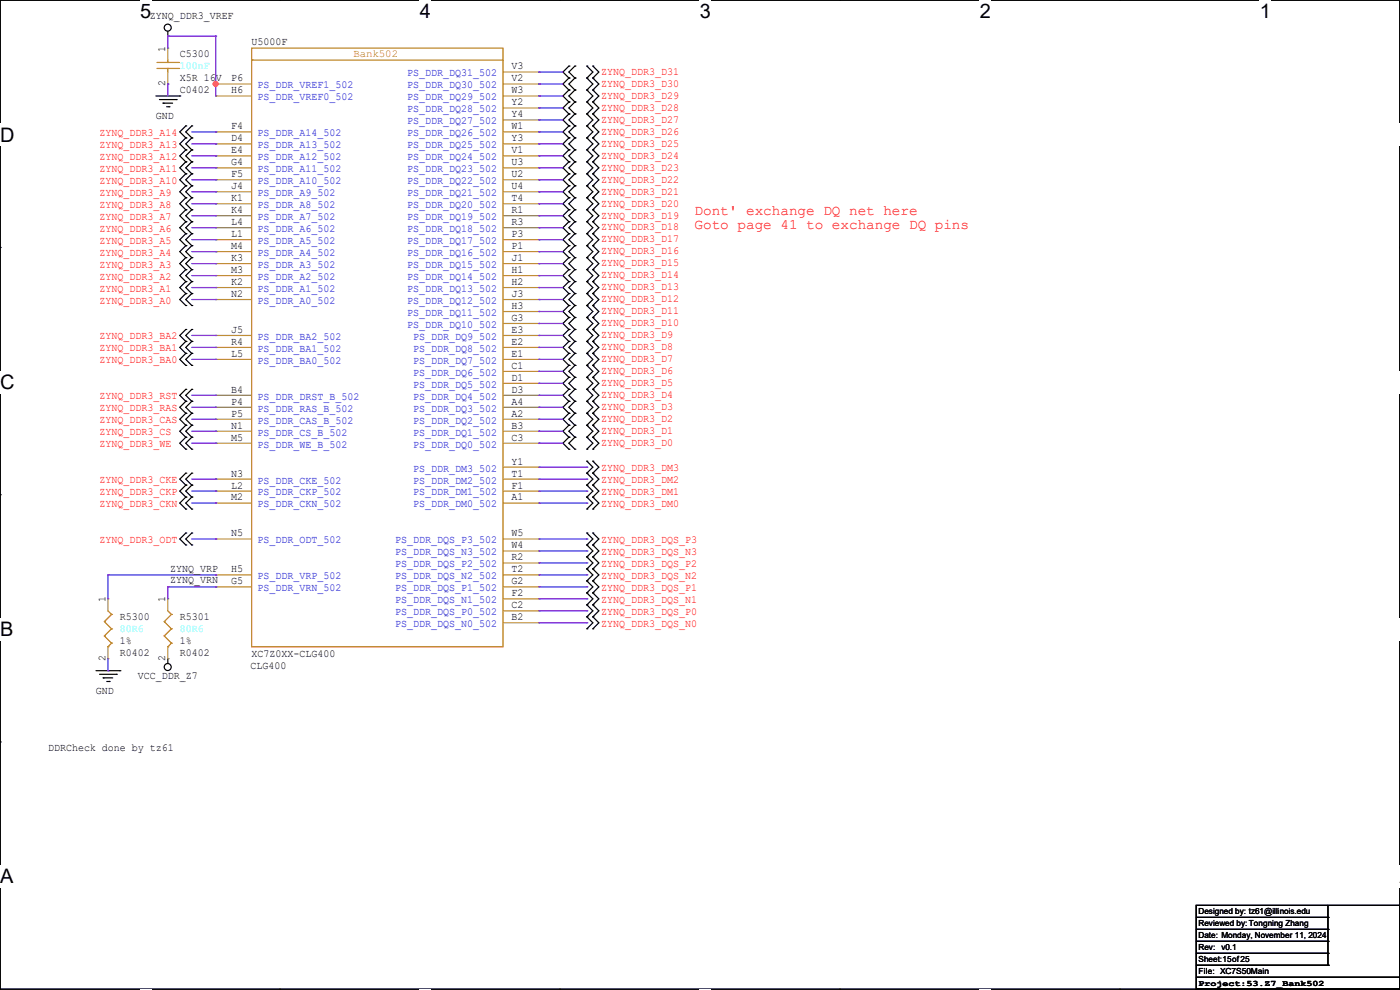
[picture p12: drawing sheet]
<svg xmlns="http://www.w3.org/2000/svg" width="297mm" height="210mm" viewBox="0 0 297 210" stroke-linecap="round" stroke-linejoin="round" font-family="sans-serif">
<path d="M0 0h297v209.8h-297z" fill="none" stroke="#000" stroke-width=".25"/>
<g fill="#fff">
<path d="M29.7 0h2.4v4.8h-2.4z"/>
<path d="M29.7 209.8h2.4v.2h-2.4z"/>
</g>
<path d="M59.4 0h.1M59.4 209.8h.1" fill="none" stroke="#000" stroke-width=".25"/>
<g fill="#fff">
<path d="M89.1 0h2.3v4.8h-2.3z"/>
<path d="M89.1 209.8h2.3v.2h-2.3z"/>
</g>
<path d="M118.8 0h.1M118.8 209.8h.1" fill="none" stroke="#000" stroke-width=".25"/>
<g fill="#fff">
<path d="M148.5 0h2.3v4.8h-2.3z"/>
<path d="M148.5 209.8h2.3v.2h-2.3z"/>
</g>
<path d="M178.2 0h.1M178.2 209.8h.1" fill="none" stroke="#000" stroke-width=".25"/>
<g fill="#fff">
<path d="M207.9 0h2.3v4.8h-2.3z"/>
<path d="M207.9 209.8h2.3v.2h-2.3z"/>
</g>
<path d="M237.6 0h.1M237.6 209.8h.1" fill="none" stroke="#000" stroke-width=".25"/>
<g fill="#fff">
<path d="M267.3 0h2.3v4.8h-2.3z"/>
<path d="M267.3 209.8h2.3v.2h-2.3z"/>
<path d="M0 26.2h3.1v4.8h-3.1z"/>
<path d="M297 26.2v4.8z"/>
<path d="M0 78.7h3.1v4.7h-3.1z"/>
<path d="M297 78.7v4.7z"/>
</g>
<path d="M0 52.5h.1M297 52.5h.1" fill="none" stroke="#000" stroke-width=".25"/>
<g fill="#fff">
<path d="M0 131.1h2.9v4.8h-2.9z"/>
<path d="M297 131.1v4.8z"/>
</g>
<path d="M0 104.9h.1M297 104.9h.1" fill="none" stroke="#000" stroke-width=".25"/>
<g fill="#fff">
<path d="M0 183.6h2.9v4.7h-2.9z"/>
<path d="M296.9 183.6h.1v4.7h-.1z"/>
</g>
<g fill="none" stroke="#000" stroke-width=".25">
<path d="M35.6 7.7h.1M35.6 6.6v1.1M120.7 14h.1M120.7 16.6h.1M120.7 19.1h.1M120.7 14l-1.3 1.3 1.3 1.3M120.7 16.6l-1.3 1.2 1.3 1.3M120.7 19.1l-1.3 1.3 1.3 1.2M122 16.6h.1M122 14h.1M122 19.1h.1M122 14l-1.3 1.3 1.3 1.3"/>
<path d="M122 19.1l-1.3 1.3 1.3 1.2M122 16.6l-1.3 1.2 1.3 1.3M124.5 16.6h.1M124.5 14h.1M124.5 19.1h.1M124.5 19.1l1.3 1.3-1.3 1.2M124.5 14l1.3 1.3-1.3 1.3M124.5 16.6l1.3 1.2-1.3 1.3M125.8 16.6h.1M125.8 14h.1M125.8 19.1h.1M125.8 14l1.2 1.3-1.2 1.3"/>
<path d="M125.8 16.6l1.2 1.2-1.2 1.3M125.8 19.1l1.2 1.3-1.2 1.2M33.1 20.4h5M33.8 21.1h3.6M34.6 21.9h.1M34.6 21.9h2M35.3 22.6h.6M35.9 22.6h.1M37.4 21.1h.1M38.1 20.4h.1M39.4 26.7h.1M39.4 29.3h.1"/>
<path d="M39.4 39.4h.1M39.4 34.3h.1M39.4 36.9h.1M39.4 31.8h.1M39.4 26.7l-1.3 1.3 1.3 1.3M39.4 39.4l-1.3 1.3 1.3 1.3M39.4 34.3l-1.3 1.3 1.3 1.3M39.4 36.9l-1.3 1.2 1.3 1.3M39.4 29.3l-1.3 1.2 1.3 1.3M39.4 31.8l-1.3 1.3 1.3 1.2M40.7 26.7h.1M40.7 29.3h.1"/>
<path d="M40.7 39.4h.1M40.7 34.3h.1M40.7 36.9h.1M40.7 31.8h.1M40.7 26.7l-1.3 1.3 1.3 1.3M40.7 39.4l-1.3 1.3 1.3 1.3M40.7 34.3l-1.3 1.3 1.3 1.3M40.7 36.9l-1.3 1.2 1.3 1.3M40.7 29.3l-1.3 1.2 1.3 1.3M40.7 31.8l-1.3 1.3 1.3 1.2M120.7 21.6h.1M120.7 24.2h.1"/>
<path d="M120.7 26.7h.1M120.7 29.3h.1M120.7 31.8h.1M120.7 34.3h.1M120.7 36.9h.1M120.7 39.4h.1M120.7 21.6l-1.3 1.3 1.3 1.3M120.7 24.2l-1.3 1.2 1.3 1.3M120.7 26.7l-1.3 1.3 1.3 1.3M120.7 29.3l-1.3 1.2 1.3 1.3M120.7 31.8l-1.3 1.3 1.3 1.2M120.7 34.3l-1.3 1.3 1.3 1.3"/>
<path d="M120.7 36.9l-1.3 1.2 1.3 1.3M120.7 39.4l-1.3 1.3 1.3 1.3M122 21.6h.1M122 24.2h.1M122 26.7h.1M122 29.3h.1M122 31.8h.1M122 34.3h.1M122 36.9h.1M122 39.4h.1M122 21.6l-1.3 1.3 1.3 1.3M122 24.2l-1.3 1.2 1.3 1.3"/>
<path d="M122 26.7l-1.3 1.3 1.3 1.3M122 29.3l-1.3 1.2 1.3 1.3M122 31.8l-1.3 1.3 1.3 1.2M122 34.3l-1.3 1.3 1.3 1.3M122 36.9l-1.3 1.2 1.3 1.3M122 39.4l-1.3 1.3 1.3 1.3M124.5 21.6h.1M124.5 24.2h.1M124.5 26.7h.1M124.5 29.3h.1M124.5 31.8h.1M124.5 34.3h.1"/>
<path d="M124.5 36.9h.1M124.5 39.4h.1M124.5 21.6l1.3 1.3-1.3 1.3M124.5 24.2l1.3 1.2-1.3 1.3M124.5 26.7l1.3 1.3-1.3 1.3M124.5 29.3l1.3 1.2-1.3 1.3M124.5 31.8l1.3 1.3-1.3 1.2M124.5 34.3l1.3 1.3-1.3 1.3M124.5 36.9l1.3 1.2-1.3 1.3M124.5 39.4l1.3 1.3-1.3 1.3M125.8 21.6h.1M125.8 24.2h.1"/>
<path d="M125.8 26.7h.1M125.8 29.3h.1M125.8 31.8h.1M125.8 34.3h.1M125.8 36.9h.1M125.8 39.4h.1M125.8 21.6l1.2 1.3-1.2 1.3M125.8 24.2l1.2 1.2-1.2 1.3M125.8 26.7l1.2 1.3-1.2 1.3M125.8 29.3l1.2 1.2-1.2 1.3M125.8 31.8l1.2 1.3-1.2 1.2M125.8 34.3l1.2 1.3-1.2 1.3"/>
<path d="M125.8 36.9l1.2 1.2-1.2 1.3M125.8 39.4l1.2 1.3-1.2 1.3M39.4 59.7h.1M39.4 54.7h.1M39.4 57.2h.1M39.4 49.6h.1M39.4 52.1h.1M39.4 44.5h.1M39.4 47h.1M39.4 42h.1M39.4 59.7l-1.3 1.3 1.3 1.3M39.4 54.7l-1.3 1.2 1.3 1.3"/>
<path d="M39.4 57.2l-1.3 1.3 1.3 1.2M39.4 49.6l-1.3 1.2 1.3 1.3M39.4 52.1l-1.3 1.3 1.3 1.3M39.4 44.5l-1.3 1.3 1.3 1.2M39.4 47l-1.3 1.3 1.3 1.3M39.4 42l-1.3 1.2 1.3 1.3M40.7 59.7h.1M40.7 54.7h.1M40.7 57.2h.1M40.7 49.6h.1M40.7 52.1h.1M40.7 44.5h.1"/>
<path d="M40.7 47h.1M40.7 42h.1M40.7 59.7l-1.3 1.3 1.3 1.3M40.7 54.7l-1.3 1.2 1.3 1.3M40.7 57.2l-1.3 1.3 1.3 1.2M40.7 49.6l-1.3 1.2 1.3 1.3M40.7 52.1l-1.3 1.3 1.3 1.3M40.7 44.5l-1.3 1.3 1.3 1.2M40.7 47l-1.3 1.3 1.3 1.3M40.7 42l-1.3 1.2 1.3 1.3M120.7 42h.1M120.7 44.5h.1"/>
<path d="M120.7 47h.1M120.7 49.6h.1M120.7 52.1h.1M120.7 54.7h.1M120.7 57.2h.1M120.7 59.7h.1M120.7 42l-1.3 1.2 1.3 1.3M120.7 44.5l-1.3 1.3 1.3 1.2M120.7 47l-1.3 1.3 1.3 1.3M120.7 49.6l-1.3 1.2 1.3 1.3M120.7 52.1l-1.3 1.3 1.3 1.3M120.7 54.7l-1.3 1.2 1.3 1.3"/>
<path d="M120.7 57.2l-1.3 1.3 1.3 1.2M120.7 59.7l-1.3 1.3 1.3 1.3M122 42h.1M122 44.5h.1M122 47h.1M122 49.6h.1M122 52.1h.1M122 54.7h.1M122 59.7h.1M122 57.2h.1M122 42l-1.3 1.2 1.3 1.3M122 44.5l-1.3 1.3 1.3 1.2"/>
<path d="M122 47l-1.3 1.3 1.3 1.3M122 49.6l-1.3 1.2 1.3 1.3M122 52.1l-1.3 1.3 1.3 1.3M122 54.7l-1.3 1.2 1.3 1.3M122 57.2l-1.3 1.3 1.3 1.2M122 59.7l-1.3 1.3 1.3 1.3M124.5 42h.1M124.5 44.5h.1M124.5 47h.1M124.5 49.6h.1M124.5 52.1h.1M124.5 54.7h.1"/>
<path d="M124.5 59.7h.1M124.5 57.2h.1M124.5 44.5l1.3 1.3-1.3 1.2M124.5 47l1.3 1.3-1.3 1.3M124.5 42l1.3 1.2-1.3 1.3M124.5 49.6l1.3 1.2-1.3 1.3M124.5 52.1l1.3 1.3-1.3 1.3M124.5 54.7l1.3 1.2-1.3 1.3M124.5 57.2l1.3 1.3-1.3 1.2M124.5 59.7l1.3 1.3-1.3 1.3M125.8 42h.1M125.8 44.5h.1"/>
<path d="M125.8 47h.1M125.8 49.6h.1M125.8 52.1h.1M125.8 54.7h.1M125.8 59.7h.1M125.8 57.2h.1M125.8 47l1.2 1.3-1.2 1.3M125.8 49.6l1.2 1.2-1.2 1.3M125.8 42l1.2 1.2-1.2 1.3M125.8 52.1l1.2 1.3-1.2 1.3M125.8 44.5l1.2 1.3-1.2 1.2M125.8 54.7l1.2 1.2-1.2 1.3"/>
<path d="M125.8 57.2l1.2 1.3-1.2 1.2M125.8 59.7l1.2 1.3-1.2 1.3M39.4 62.3h.1M39.4 64.8h.1M39.4 69.9h.1M39.4 72.4h.1M39.4 75h.1M39.4 77.5h.1M39.4 62.3l-1.3 1.2 1.3 1.3M39.4 69.9l-1.3 1.3 1.3 1.2M39.4 72.4l-1.3 1.3 1.3 1.3M39.4 75l-1.3 1.2 1.3 1.3"/>
<path d="M40.7 62.3h.1M40.7 64.8h.1M40.7 69.9h.1M40.7 72.4h.1M40.7 75h.1M40.7 77.5h.1M40.7 62.3l-1.3 1.2 1.3 1.3M40.7 69.9l-1.3 1.3 1.3 1.2M40.7 72.4l-1.3 1.3 1.3 1.3M40.7 75l-1.3 1.2 1.3 1.3M120.7 62.3h.1M120.7 64.8h.1"/>
<path d="M120.7 67.4h.1M120.7 69.9h.1M120.7 72.4h.1M120.7 75h.1M120.7 77.5h.1M120.7 64.8l-1.3 1.3 1.3 1.3M120.7 67.4l-1.3 1.2 1.3 1.3M120.7 62.3l-1.3 1.2 1.3 1.3M120.7 69.9l-1.3 1.3 1.3 1.2M120.7 72.4l-1.3 1.3 1.3 1.3M120.7 77.5l-1.3 1.3 1.3 1.3M120.7 75l-1.3 1.2 1.3 1.3"/>
<path d="M122 62.3h.1M122 64.8h.1M122 67.4h.1M122 72.4h.1M122 69.9h.1M122 75h.1M122 77.5h.1M122 62.3l-1.3 1.2 1.3 1.3M122 64.8l-1.3 1.3 1.3 1.3M122 67.4l-1.3 1.2 1.3 1.3M122 69.9l-1.3 1.3 1.3 1.2M122 75l-1.3 1.2 1.3 1.3"/>
<path d="M122 72.4l-1.3 1.3 1.3 1.3M122 77.5l-1.3 1.3 1.3 1.3M124.5 62.3h.1M124.5 64.8h.1M124.5 67.4h.1M124.5 72.4h.1M124.5 69.9h.1M124.5 75h.1M124.5 77.5h.1M124.5 62.3l1.3 1.2-1.3 1.3M124.5 64.8l1.3 1.3-1.3 1.3M124.5 67.4l1.3 1.2-1.3 1.3"/>
<path d="M124.5 75l1.3 1.2-1.3 1.3M124.5 69.9l1.3 1.3-1.3 1.2M124.5 77.5l1.3 1.3-1.3 1.3M124.5 72.4l1.3 1.3-1.3 1.3M125.8 62.3h.1M125.8 64.8h.1M125.8 67.4h.1M125.8 72.4h.1M125.8 69.9h.1M125.8 75h.1M125.8 77.5h.1M125.8 64.8l1.2 1.3-1.2 1.3"/>
<path d="M125.8 67.4l1.2 1.2-1.2 1.3M125.8 62.3l1.2 1.2-1.2 1.3M125.8 77.5l1.2 1.3-1.2 1.3M125.8 69.9l1.2 1.3-1.2 1.2M125.8 72.4l1.2 1.3-1.2 1.3M125.8 75l1.2 1.2-1.2 1.3M39.4 87.7h.1M39.4 90.2h.1M39.4 92.8h.1M39.4 95.3h.1M39.4 82.6h.1M39.4 85.1h.1"/>
<path d="M39.4 87.7l-1.3 1.2 1.3 1.3M39.4 90.2l-1.3 1.3 1.3 1.3M39.4 92.8l-1.3 1.2 1.3 1.3M39.4 82.6l-1.3 1.3 1.3 1.2M39.4 85.1l-1.3 1.3 1.3 1.3M40.7 87.7h.1M40.7 90.2h.1M40.7 92.8h.1M40.7 95.3h.1M40.7 82.6h.1M40.7 85.1h.1M40.7 87.7l-1.3 1.2 1.3 1.3"/>
<path d="M40.7 90.2l-1.3 1.3 1.3 1.3M40.7 92.8l-1.3 1.2 1.3 1.3M40.7 82.6l-1.3 1.3 1.3 1.2M40.7 85.1l-1.3 1.3 1.3 1.3M120.7 80.1h.1M120.7 85.1h.1M120.7 87.7h.1M120.7 90.2h.1M120.7 92.8h.1M120.7 95.3h.1M120.7 82.6h.1M120.7 80.1l-1.3 1.2 1.3 1.3"/>
<path d="M120.7 82.6l-1.3 1.3 1.3 1.2M120.7 85.1l-1.3 1.3 1.3 1.3M120.7 92.8l-1.3 1.2 1.3 1.3M120.7 87.7l-1.3 1.2 1.3 1.3M120.7 90.2l-1.3 1.3 1.3 1.3M122 80.1h.1M122 87.7h.1M122 85.1h.1M122 90.2h.1M122 92.8h.1M122 95.3h.1M122 82.6h.1"/>
<path d="M122 80.1l-1.3 1.2 1.3 1.3M122 82.6l-1.3 1.3 1.3 1.2M122 85.1l-1.3 1.3 1.3 1.3M122 90.2l-1.3 1.3 1.3 1.3M122 87.7l-1.3 1.2 1.3 1.3M122 92.8l-1.3 1.2 1.3 1.3M124.5 80.1h.1M124.5 87.7h.1M124.5 85.1h.1M124.5 90.2h.1M124.5 92.8h.1M124.5 95.3h.1"/>
<path d="M124.5 82.6h.1M124.5 97.8h.1M124.5 80.1l1.3 1.2-1.3 1.3M124.5 82.6l1.3 1.3-1.3 1.2M124.5 90.2l1.3 1.3-1.3 1.3M124.5 85.1l1.3 1.3-1.3 1.3M124.5 92.8l1.3 1.2-1.3 1.3M124.5 87.7l1.3 1.2-1.3 1.3M124.5 97.8l1.3 1.3-1.3 1.3M125.8 80.1h.1M125.8 87.7h.1M125.8 85.1h.1"/>
<path d="M125.8 90.2h.1M125.8 92.8h.1M125.8 95.3h.1M125.8 82.6h.1M125.8 97.8h.1M125.8 80.1l1.2 1.2-1.2 1.3M125.8 82.6l1.2 1.3-1.2 1.2M125.8 85.1l1.2 1.3-1.2 1.3M125.8 92.8l1.2 1.2-1.2 1.3M125.8 87.7l1.2 1.2-1.2 1.3M125.8 90.2l1.2 1.3-1.2 1.3M125.8 97.8l1.2 1.3-1.2 1.3"/>
<path d="M39.4 100.4h.1M39.4 102.9h.1M39.4 105.5h.1M39.4 108h.1M39.4 113.1h.1M39.4 115.6h.1M39.4 113.1l-1.3 1.2 1.3 1.3M39.4 100.4l-1.3 1.2 1.3 1.3M39.4 102.9l-1.3 1.3 1.3 1.3M39.4 105.5l-1.3 1.2 1.3 1.3M40.7 100.4h.1M40.7 102.9h.1"/>
<path d="M40.7 105.5h.1M40.7 108h.1M40.7 113.1h.1M40.7 115.6h.1M40.7 113.1l-1.3 1.2 1.3 1.3M40.7 100.4l-1.3 1.2 1.3 1.3M40.7 102.9l-1.3 1.3 1.3 1.3M40.7 105.5l-1.3 1.2 1.3 1.3M124.5 105.5h.1M124.5 108h.1M124.5 102.9h.1M124.5 100.4h.1"/>
<path d="M124.5 118.2h.1M124.5 113.1h.1M124.5 115.6h.1M124.5 105.5l1.3 1.2-1.3 1.3M124.5 102.9l1.3 1.3-1.3 1.3M124.5 100.4l1.3 1.2-1.3 1.3M124.5 118.2l1.3 1.2-1.3 1.3M124.5 113.1l1.3 1.2-1.3 1.3M124.5 115.6l1.3 1.3-1.3 1.3M125.8 105.5h.1M125.8 108h.1M125.8 102.9h.1"/>
<path d="M125.8 100.4h.1M125.8 118.2h.1M125.8 113.1h.1M125.8 115.6h.1M125.8 105.5l1.2 1.2-1.2 1.3M125.8 102.9l1.2 1.3-1.2 1.3M125.8 100.4l1.2 1.2-1.2 1.3M125.8 118.2l1.2 1.2-1.2 1.3M125.8 113.1l1.2 1.2-1.2 1.3M125.8 115.6l1.2 1.3-1.2 1.3M35.6 139.7h.1M35.6 139.7v1.1"/>
<path d="M124.5 130.9h.1M124.5 133.4h.1M124.5 128.3h.1M124.5 123.2h.1M124.5 125.8h.1M124.5 120.7h.1M124.5 130.9l1.3 1.2-1.3 1.3M124.5 128.3l1.3 1.3-1.3 1.3M124.5 123.2l1.3 1.3-1.3 1.3M124.5 125.8l1.3 1.2-1.3 1.3M124.5 120.7l1.3 1.3-1.3 1.2M125.8 130.9h.1"/>
<path d="M125.8 133.4h.1M125.8 128.3h.1M125.8 123.2h.1M125.8 125.8h.1M125.8 120.7h.1M125.8 130.9l1.2 1.2-1.2 1.3M125.8 128.3l1.2 1.3-1.2 1.3M125.8 123.2l1.2 1.3-1.2 1.3M125.8 125.8l1.2 1.2-1.2 1.3M125.8 120.7l1.2 1.3-1.2 1.2M0 157.4h.1M20.4 142.3h5"/>
<path d="M21.1 143h3.6M21.9 143.8h.1M21.9 143.8h2M22.6 144.6h.6M23.2 144.6h.1M24.7 143h.1M25.4 142.3h.1M297 157.4h.1M253.8 192.1h43.2v17.7h-43.2zM253.8 194.6h27.9M253.8 197.1h27.9M253.8 199.7h27.9"/>
<path d="M281.7 194.6h.1M281.7 197.1h.1M281.7 199.7h.1M281.7 192.1v12.7M253.8 207.3h43.2M253.8 202.2h27.9M253.8 204.8h27.9M253.8 209.8h43.2M281.7 202.2h.1M281.7 204.8h.1M297 207.3h.1M297 209.8h.1"/>
<circle cx="35.6" cy="5.9" r=".74"/>
<circle cx="35.6" cy="141.5" r=".74"/>
</g>
<g fill="none" stroke="#cc8006" stroke-width=".25">
<path d="M33.3 14.5h4.6M33.3 13.3h4.6M35.6 13.3h.1M35.6 14.5h.1M35.6 12.7v.6M35.6 14.5v.8M37.9 14.5h.1M37.9 13.3h.1M53.4 10.2h53.3v127h-53.3zM53.4 12.7h.1M53.4 12.7h53.3M22.1 131.9h.1"/>
<path d="M22.1 134.9h.1M22.1 131.9l1.6 1.5M22.1 134.9l1.6 1.5M22.9 137.2h.1M22.9 129.6l.8 .7M23.7 130.3h.1M23.7 133.4h.1M23.7 136.4h.1M23.7 130.3l-1.6 1.6M23.7 133.4l-1.6 1.5M23.7 136.4l-.8 .8M34.8 131.9h.1"/>
<path d="M34.8 134.9h.1M34.8 131.9l1.6 1.5M34.8 134.9l1.6 1.5M35.6 137.2h.1M35.6 129.6l.8 .7M36.4 130.3h.1M36.4 133.4h.1M36.4 136.4h.1M36.4 130.3l-1.6 1.6M36.4 133.4l-1.6 1.5M36.4 136.4l-.8 .8"/>
</g>
<g fill="none" stroke="#a84" stroke-width=".25">
<path d="M35.6 10.2h.1M35.6 17.8h.1M35.6 10.2v2.5M35.6 15.3v2.5M45.8 17.8h.1M45.8 17.8h7.6M106.7 17.8h7.6M106.7 15.3h7.6M114.3 15.3h.1M114.3 17.8h.1M45.8 20.4h.1M45.8 28h.1"/>
<path d="M45.8 30.5h.1M45.8 33.1h.1M45.8 35.6h.1M45.8 38.1h.1M45.8 20.4h7.6M45.8 28h7.6M45.8 30.5h7.6M45.8 33.1h7.6M45.8 35.6h7.6M45.8 38.1h7.6M106.7 20.4h7.6M106.7 28h7.6"/>
<path d="M106.7 30.5h7.6M106.7 33.1h7.6M106.7 35.6h7.6M106.7 38.1h7.6M106.7 22.9h7.6M106.7 25.4h7.6M114.3 20.4h.1M114.3 22.9h.1M114.3 25.4h.1M114.3 28h.1M114.3 30.5h.1M114.3 33.1h.1"/>
<path d="M114.3 35.6h.1M114.3 38.1h.1M45.8 40.7h.1M45.8 43.2h.1M45.8 45.8h.1M45.8 48.3h.1M45.8 50.8h.1M45.8 53.4h.1M45.8 55.9h.1M45.8 58.5h.1M45.8 40.7h7.6M45.8 43.2h7.6"/>
<path d="M45.8 45.8h7.6M45.8 48.3h7.6M45.8 50.8h7.6M45.8 53.4h7.6M45.8 55.9h7.6M45.8 58.5h7.6M106.7 40.7h7.6M106.7 43.2h7.6M106.7 45.8h7.6M106.7 48.3h7.6M106.7 50.8h7.6M106.7 53.4h7.6"/>
<path d="M106.7 55.9h7.6M106.7 58.5h7.6M114.3 40.7h.1M114.3 43.2h.1M114.3 45.8h.1M114.3 48.3h.1M114.3 50.8h.1M114.3 53.4h.1M114.3 55.9h.1M114.3 58.5h.1M45.8 61h.1M45.8 63.5h.1"/>
<path d="M45.8 71.2h.1M45.8 73.7h.1M45.8 76.2h.1M45.8 61h7.6M45.8 63.5h7.6M45.8 71.2h7.6M45.8 73.7h7.6M45.8 76.2h7.6M106.7 61h7.6M106.7 63.5h7.6M106.7 71.2h7.6M106.7 73.7h7.6"/>
<path d="M106.7 76.2h7.6M106.7 66.1h7.6M106.7 68.6h7.6M106.7 78.8h7.6M114.3 61h.1M114.3 63.5h.1M114.3 66.1h.1M114.3 68.6h.1M114.3 71.2h.1M114.3 73.7h.1M114.3 76.2h.1M114.3 78.8h.1"/>
<path d="M45.8 83.9h.1M45.8 86.4h.1M45.8 88.9h.1M45.8 91.5h.1M45.8 94h.1M45.8 83.9h7.6M45.8 86.4h7.6M45.8 88.9h7.6M45.8 91.5h7.6M45.8 94h7.6M106.7 83.9h7.6M106.7 86.4h7.6"/>
<path d="M106.7 88.9h7.6M106.7 91.5h7.6M106.7 94h7.6M106.7 81.3h7.6M106.7 99.1h7.6M114.3 81.3h.1M114.3 83.9h.1M114.3 86.4h.1M114.3 88.9h.1M114.3 91.5h.1M114.3 94h.1M114.3 99.1h.1"/>
<path d="M45.8 101.6h.1M45.8 104.2h.1M45.8 106.7h.1M45.8 114.3h.1M45.8 101.6h7.6M45.8 104.2h7.6M45.8 106.7h7.6M45.8 114.3h7.6M106.7 101.6h7.6M106.7 104.2h7.6M106.7 106.7h7.6M106.7 114.3h7.6"/>
<path d="M106.7 116.9h7.6M106.7 119.4h7.6M114.3 101.6h.1M114.3 104.2h.1M114.3 106.7h.1M114.3 114.3h.1M114.3 116.9h.1M114.3 119.4h.1M22.9 127h.1M22.9 139.7h.1M22.9 127v2.6M22.9 137.2v2.5"/>
<path d="M35.6 127h.1M35.6 139.7h.1M35.6 127v2.6M35.6 137.2v2.5M45.8 122h.1M45.8 124.5h.1M45.8 122h7.6M45.8 124.5h7.6M106.7 122h7.6M106.7 124.5h7.6M106.7 127h7.6M106.7 129.6h7.6"/>
<path d="M106.7 132.1h7.6M114.3 122h.1M114.3 124.5h.1M114.3 127h.1M114.3 129.6h.1M114.3 132.1h.1"/>
</g>
<g fill="none" stroke="#4200ff" stroke-width=".25">
<path d="M35.6 7.7h.1M35.6 17.8h.1M35.6 7.7v2.5M35.6 17.8v2.6M35.6 7.7h10.2M45.8 17.8h.1M45.8 7.7h.1M45.8 7.7v12.7M114.3 15.3h.1M114.3 17.8h.1M114.3 15.3h5.1M114.3 17.8h5.1"/>
<path d="M40.7 28h5.1M40.7 30.5h5.1M40.7 33.1h5.1M40.7 35.6h5.1M40.7 38.1h5.1M45.8 28h.1M45.8 35.6h.1M45.8 38.1h.1M45.8 30.5h.1M45.8 33.1h.1M114.3 20.4h.1M114.3 22.9h.1"/>
<path d="M114.3 25.4h.1M114.3 28h.1M114.3 30.5h.1M114.3 33.1h.1M114.3 35.6h.1M114.3 38.1h.1M114.3 20.4h5.1M114.3 22.9h5.1M114.3 25.4h5.1M114.3 28h5.1M114.3 30.5h5.1M114.3 33.1h5.1"/>
<path d="M114.3 35.6h5.1M114.3 38.1h5.1M40.7 40.7h5.1M40.7 43.2h5.1M40.7 45.8h5.1M40.7 48.3h5.1M40.7 50.8h5.1M40.7 53.4h5.1M40.7 58.5h5.1M40.7 55.9h5.1M45.8 55.9h.1M45.8 58.5h.1"/>
<path d="M45.8 50.8h.1M45.8 53.4h.1M45.8 45.8h.1M45.8 48.3h.1M45.8 40.7h.1M45.8 43.2h.1M114.3 40.7h.1M114.3 43.2h.1M114.3 45.8h.1M114.3 48.3h.1M114.3 50.8h.1M114.3 53.4h.1"/>
<path d="M114.3 58.5h.1M114.3 55.9h.1M114.3 40.7h5.1M114.3 43.2h5.1M114.3 45.8h5.1M114.3 48.3h5.1M114.3 50.8h5.1M114.3 53.4h5.1M114.3 58.5h5.1M114.3 55.9h5.1M40.7 61h5.1M40.7 63.5h5.1"/>
<path d="M40.7 71.2h5.1M40.7 73.7h5.1M40.7 76.2h5.1M45.8 63.5h.1M45.8 61h.1M45.8 71.2h.1M45.8 73.7h.1M45.8 76.2h.1M114.3 61h.1M114.3 63.5h.1M114.3 66.1h.1M114.3 71.2h.1"/>
<path d="M114.3 73.7h.1M114.3 76.2h.1M114.3 78.8h.1M114.3 68.6h.1M114.3 61h5.1M114.3 63.5h5.1M114.3 66.1h5.1M114.3 71.2h5.1M114.3 73.7h5.1M114.3 76.2h5.1M114.3 78.8h5.1M114.3 68.6h5.1"/>
<path d="M40.7 86.4h5.1M40.7 88.9h5.1M40.7 91.5h5.1M40.7 94h5.1M40.7 83.9h5.1M45.8 88.9h.1M45.8 91.5h.1M45.8 94h.1M45.8 83.9h.1M45.8 86.4h.1M114.3 86.4h.1M114.3 88.9h.1"/>
<path d="M114.3 91.5h.1M114.3 94h.1M114.3 81.3h.1M114.3 83.9h.1M114.3 86.4h5.1M114.3 88.9h5.1M114.3 91.5h5.1M114.3 94h5.1M114.3 81.3h5.1M114.3 83.9h5.1M114.3 99.1h10.2M124.5 99.1h.1"/>
<path d="M40.7 101.6h5.1M40.7 104.2h5.1M40.7 106.7h5.1M40.7 114.3h5.1M45.8 101.6h.1M45.8 104.2h.1M45.8 106.7h.1M45.8 114.3h.1M114.3 101.6h10.2M114.3 104.2h10.2M114.3 106.7h10.2M114.3 114.3h10.2"/>
<path d="M114.3 116.9h10.2M114.3 119.4h10.2M124.5 101.6h.1M124.5 104.2h.1M124.5 106.7h.1M124.5 114.3h.1M124.5 116.9h.1M124.5 119.4h.1M22.9 122h.1M22.9 122h22.9M22.9 122v5M22.9 139.7v2.6"/>
<path d="M35.6 124.5h.1M35.6 124.5h10.2M35.6 124.5v2.5M45.8 122h.1M45.8 124.5h.1M114.3 132.1h10.2M114.3 129.6h10.2M114.3 127h10.2M114.3 124.5h10.2M114.3 122h10.2M124.5 132.1h.1M124.5 129.6h.1"/>
<path d="M124.5 127h.1M124.5 124.5h.1M124.5 122h.1M22.9 142.3h.1"/>
</g>
<circle cx="45.7" cy="17.8" r=".49" fill="#f00" stroke="#f00" stroke-width=".25"/>
<g font-size="4.2">
<text x="29.7" y="3.9">5</text>
<text x="89.1" y="3.9">4</text>
<text x="148.5" y="3.9">3</text>
<text x="207.9" y="3.9">2</text>
<text x="267.3" y="3.9">1</text>
<text x="0" y="30.1">D</text>
<text x="0" y="82.5">C</text>
<text x="0" y="135">B</text>
<text x="0" y="187.4">A</text>
<text x="297" y="187.4">A</text>
</g>
<g font-size="3" fill="#f00">
<text x="147.4" y="45.6">Dont' exchange DQ net here</text>
<text x="147.4" y="48.7">Goto page 41 to exchange DQ pins</text>
</g>
<g font-size="2.3">
<text x="31.8" y="3.9">ZYNQ_DDR3_VREF</text>
<text x="35.1" y="11" transform="rotate(-90 35.1 11)">1</text>
<text x="53.4" y="9.5">U5000F</text>
<text x="38.1" y="12.1">C5300</text>
<text x="38.1" y="17.1">X5R 16V</text>
<text x="49.1" y="17.3">P6</text>
<text x="108.5" y="14.7">V3</text>
<text x="108.5" y="17.3">V2</text>
<text x="35.1" y="18.3" transform="rotate(-90 35.1 18.3)">2</text>
<text x="38.1" y="19.7">C0402</text>
<text x="49.1" y="19.8">H6</text>
<text x="108.5" y="19.8">W3</text>
<text x="108.5" y="22.4">Y2</text>
<text x="33.1" y="25.3">GND</text>
<text x="49.1" y="27.4">F4</text>
<text x="49.1" y="30">D4</text>
<text x="108.5" y="24.9">Y4</text>
<text x="108.5" y="27.4">W1</text>
<text x="108.5" y="30">Y3</text>
<text x="49.1" y="32.5">E4</text>
<text x="49.1" y="35.1">G4</text>
<text x="108.5" y="32.5">V1</text>
<text x="108.5" y="35.1">U3</text>
<text x="49.1" y="37.6">F5</text>
<text x="49.1" y="40.1">J4</text>
<text x="108.5" y="37.6">U2</text>
<text x="108.5" y="40.1">U4</text>
<text x="49.1" y="42.7">K1</text>
<text x="49.1" y="45.2">K4</text>
<text x="49.1" y="47.8">L4</text>
<text x="108.5" y="42.7">T4</text>
<text x="108.5" y="45.2">R1</text>
<text x="108.5" y="47.8">R3</text>
<text x="49.1" y="50.3">L1</text>
<text x="49.1" y="52.8">M4</text>
<text x="108.5" y="50.3">P3</text>
<text x="108.5" y="52.8">P1</text>
<text x="49.1" y="55.4">K3</text>
<text x="49.1" y="57.9">M3</text>
<text x="108.5" y="55.4">J1</text>
<text x="108.5" y="57.9">H1</text>
<text x="49.1" y="60.5">K2</text>
<text x="49.1" y="63">N2</text>
<text x="108.5" y="60.5">H2</text>
<text x="108.5" y="63">J3</text>
<text x="108.5" y="65.5">H3</text>
<text x="49.1" y="70.6">J5</text>
<text x="108.5" y="68.1">G3</text>
<text x="108.5" y="70.6">E3</text>
<text x="49.1" y="73.2">R4</text>
<text x="49.1" y="75.7">L5</text>
<text x="108.5" y="73.2">E2</text>
<text x="108.5" y="75.7">E1</text>
<text x="49.1" y="83.3">B4</text>
<text x="108.5" y="78.2">C1</text>
<text x="108.5" y="80.8">D1</text>
<text x="108.5" y="83.3">D3</text>
<text x="49.1" y="85.9">P4</text>
<text x="49.1" y="88.4">P5</text>
<text x="108.5" y="85.9">A4</text>
<text x="108.5" y="88.4">A2</text>
<text x="49.1" y="90.9">N1</text>
<text x="49.1" y="93.5">M5</text>
<text x="108.5" y="90.9">B3</text>
<text x="108.5" y="93.5">C3</text>
<text x="49.1" y="101.1">N3</text>
<text x="108.5" y="98.6">Y1</text>
<text x="108.5" y="101.1">T1</text>
<text x="49.1" y="103.6">L2</text>
<text x="49.1" y="106.2">M2</text>
<text x="108.5" y="103.6">F1</text>
<text x="108.5" y="106.2">A1</text>
<text x="49.1" y="113.8">N5</text>
<text x="108.5" y="113.8">W5</text>
<text x="108.5" y="116.3">W4</text>
<text x="108.5" y="118.9">R2</text>
<text x="36.1" y="121.2">ZYNQ_VRP</text>
<text x="36.1" y="123.8">ZYNQ_VRN</text>
<text x="49.1" y="121.4">H5</text>
<text x="49.1" y="124">G5</text>
<text x="108.5" y="121.4">T2</text>
<text x="108.5" y="124">G2</text>
<text x="22.4" y="127.8" transform="rotate(-90 22.4 127.8)">1</text>
<text x="25.4" y="131.4">R5300</text>
<text x="35.1" y="127.8" transform="rotate(-90 35.1 127.8)">1</text>
<text x="38.1" y="131.4">R5301</text>
<text x="108.5" y="126.5">F2</text>
<text x="108.5" y="129">C2</text>
<text x="108.5" y="131.6">B2</text>
<text x="25.4" y="136.5">1%</text>
<text x="38.1" y="136.5">1%</text>
<text x="22.4" y="140.3" transform="rotate(-90 22.4 140.3)">2</text>
<text x="25.4" y="139.1">R0402</text>
<text x="35.1" y="140.3" transform="rotate(-90 35.1 140.3)">2</text>
<text x="38.1" y="139.1">R0402</text>
<text x="53.1" y="141.9">CLG400</text>
<text x="53.4" y="139.3">XC7Z0XX-CLG400</text>
<text x="20.4" y="147.2">GND</text>
<text x="29.3" y="144.1">VCC_DDR_Z7</text>
<text x="10.2" y="159.4">DDRCheck done by tz61</text>
</g>
<g font-size="2.3" fill="#0ff">
<text x="38.1" y="14.6">100nF</text>
<text x="25.4" y="134">80R6</text>
<text x="38.1" y="134">80R6</text>
</g>
<text font-size="2.3" fill="#cc8006" x="75" y="12.1">Bank502</text>
<g font-size="2.3" fill="#00c">
<text x="86.4" y="16.2">PS_DDR_DQ31_502</text>
<text x="54.7" y="18.8">PS_DDR_VREF1_502</text>
<text x="54.7" y="21.3">PS_DDR_VREF0_502</text>
<text x="86.4" y="18.8">PS_DDR_DQ30_502</text>
<text x="86.4" y="21.3">PS_DDR_DQ29_502</text>
<text x="86.4" y="23.8">PS_DDR_DQ28_502</text>
<text x="54.7" y="28.9">PS_DDR_A14_502</text>
<text x="86.4" y="26.4">PS_DDR_DQ27_502</text>
<text x="86.4" y="28.9">PS_DDR_DQ26_502</text>
<text x="54.7" y="31.5">PS_DDR_A13_502</text>
<text x="54.7" y="34">PS_DDR_A12_502</text>
<text x="86.4" y="31.5">PS_DDR_DQ25_502</text>
<text x="86.4" y="34">PS_DDR_DQ24_502</text>
<text x="54.7" y="36.5">PS_DDR_A11_502</text>
<text x="54.7" y="39.1">PS_DDR_A10_502</text>
<text x="54.7" y="41.6">PS_DDR_A9_502</text>
<text x="86.4" y="36.5">PS_DDR_DQ23_502</text>
<text x="86.4" y="39.1">PS_DDR_DQ22_502</text>
<text x="86.4" y="41.6">PS_DDR_DQ21_502</text>
<text x="54.7" y="44.2">PS_DDR_A8_502</text>
<text x="54.7" y="46.7">PS_DDR_A7_502</text>
<text x="86.4" y="44.2">PS_DDR_DQ20_502</text>
<text x="86.4" y="46.7">PS_DDR_DQ19_502</text>
<text x="54.7" y="49.2">PS_DDR_A6_502</text>
<text x="54.7" y="51.8">PS_DDR_A5_502</text>
<text x="86.4" y="49.2">PS_DDR_DQ18_502</text>
<text x="86.4" y="51.8">PS_DDR_DQ17_502</text>
<text x="54.7" y="54.3">PS_DDR_A4_502</text>
<text x="54.7" y="56.9">PS_DDR_A3_502</text>
<text x="54.7" y="59.4">PS_DDR_A2_502</text>
<text x="86.4" y="54.3">PS_DDR_DQ16_502</text>
<text x="86.4" y="56.9">PS_DDR_DQ15_502</text>
<text x="86.4" y="59.4">PS_DDR_DQ14_502</text>
<text x="54.7" y="61.9">PS_DDR_A1_502</text>
<text x="54.7" y="64.5">PS_DDR_A0_502</text>
<text x="86.4" y="61.9">PS_DDR_DQ13_502</text>
<text x="86.4" y="64.5">PS_DDR_DQ12_502</text>
<text x="86.4" y="67">PS_DDR_DQ11_502</text>
<text x="86.4" y="69.6">PS_DDR_DQ10_502</text>
<text x="54.7" y="72.1">PS_DDR_BA2_502</text>
<text x="54.7" y="74.6">PS_DDR_BA1_502</text>
<text x="54.7" y="77.2">PS_DDR_BA0_502</text>
<text x="87.7" y="72.1">PS_DDR_DQ9_502</text>
<text x="87.7" y="74.6">PS_DDR_DQ8_502</text>
<text x="87.7" y="77.2">PS_DDR_DQ7_502</text>
<text x="87.7" y="79.7">PS_DDR_DQ6_502</text>
<text x="87.7" y="82.3">PS_DDR_DQ5_502</text>
<text x="54.7" y="84.8">PS_DDR_DRST_B_502</text>
<text x="54.7" y="87.3">PS_DDR_RAS_B_502</text>
<text x="54.7" y="89.9">PS_DDR_CAS_B_502</text>
<text x="87.7" y="84.8">PS_DDR_DQ4_502</text>
<text x="87.7" y="87.3">PS_DDR_DQ3_502</text>
<text x="87.7" y="89.9">PS_DDR_DQ2_502</text>
<text x="54.7" y="92.4">PS_DDR_CS_B_502</text>
<text x="54.7" y="95">PS_DDR_WE_B_502</text>
<text x="87.7" y="92.4">PS_DDR_DQ1_502</text>
<text x="87.7" y="95">PS_DDR_DQ0_502</text>
<text x="87.7" y="100">PS_DDR_DM3_502</text>
<text x="54.7" y="102.6">PS_DDR_CKE_502</text>
<text x="54.7" y="105.1">PS_DDR_CKP_502</text>
<text x="54.7" y="107.7">PS_DDR_CKN_502</text>
<text x="87.7" y="102.6">PS_DDR_DM2_502</text>
<text x="87.7" y="105.1">PS_DDR_DM1_502</text>
<text x="87.7" y="107.7">PS_DDR_DM0_502</text>
<text x="54.7" y="115.3">PS_DDR_ODT_502</text>
<text x="83.9" y="115.3">PS_DDR_DQS_P3_502</text>
<text x="83.9" y="117.8">PS_DDR_DQS_N3_502</text>
<text x="54.7" y="122.9">PS_DDR_VRP_502</text>
<text x="54.7" y="125.4">PS_DDR_VRN_502</text>
<text x="83.9" y="120.4">PS_DDR_DQS_P2_502</text>
<text x="83.9" y="122.9">PS_DDR_DQS_N2_502</text>
<text x="83.9" y="125.4">PS_DDR_DQS_P1_502</text>
<text x="83.9" y="128">PS_DDR_DQS_N1_502</text>
<text x="83.9" y="130.5">PS_DDR_DQS_P0_502</text>
<text x="83.9" y="133.1">PS_DDR_DQS_N0_502</text>
</g>
<g font-size="2.3" fill="#f00">
<text x="127.6" y="15.9">ZYNQ_DDR3_D31</text>
<text x="127.6" y="18.4">ZYNQ_DDR3_D30</text>
<text x="127.6" y="21">ZYNQ_DDR3_D29</text>
<text x="127.6" y="23.5">ZYNQ_DDR3_D28</text>
<text x="21.1" y="28.8">ZYNQ_DDR3_A14</text>
<text x="127.6" y="26">ZYNQ_DDR3_D27</text>
<text x="127.6" y="28.6">ZYNQ_DDR3_D26</text>
<text x="21.1" y="31.4">ZYNQ_DDR3_A13</text>
<text x="21.1" y="33.9">ZYNQ_DDR3_A12</text>
<text x="127.6" y="31.1">ZYNQ_DDR3_D25</text>
<text x="127.6" y="33.7">ZYNQ_DDR3_D24</text>
<text x="21.1" y="41.5">ZYNQ_DDR3_A9</text>
<text x="21.1" y="36.4">ZYNQ_DDR3_A11</text>
<text x="21.1" y="39">ZYNQ_DDR3_A10</text>
<text x="127.6" y="36.2">ZYNQ_DDR3_D23</text>
<text x="127.6" y="38.7">ZYNQ_DDR3_D22</text>
<text x="127.6" y="41.3">ZYNQ_DDR3_D21</text>
<text x="21.1" y="46.6">ZYNQ_DDR3_A7</text>
<text x="21.1" y="44.1">ZYNQ_DDR3_A8</text>
<text x="127.6" y="43.8">ZYNQ_DDR3_D20</text>
<text x="127.6" y="46.4">ZYNQ_DDR3_D19</text>
<text x="21.1" y="51.7">ZYNQ_DDR3_A5</text>
<text x="21.1" y="49.1">ZYNQ_DDR3_A6</text>
<text x="127.6" y="48.9">ZYNQ_DDR3_D18</text>
<text x="127.6" y="51.4">ZYNQ_DDR3_D17</text>
<text x="127.6" y="54">ZYNQ_DDR3_D16</text>
<text x="21.1" y="56.8">ZYNQ_DDR3_A3</text>
<text x="21.1" y="59.3">ZYNQ_DDR3_A2</text>
<text x="21.1" y="54.2">ZYNQ_DDR3_A4</text>
<text x="127.6" y="59.1">ZYNQ_DDR3_D14</text>
<text x="127.6" y="56.5">ZYNQ_DDR3_D15</text>
<text x="21.1" y="64.4">ZYNQ_DDR3_A0</text>
<text x="21.1" y="61.8">ZYNQ_DDR3_A1</text>
<text x="127.6" y="61.6">ZYNQ_DDR3_D13</text>
<text x="127.6" y="64.1">ZYNQ_DDR3_D12</text>
<text x="127.6" y="66.7">ZYNQ_DDR3_D11</text>
<text x="127.6" y="71.8">ZYNQ_DDR3_D9</text>
<text x="127.6" y="69.2">ZYNQ_DDR3_D10</text>
<text x="21.1" y="72">ZYNQ_DDR3_BA2</text>
<text x="21.1" y="74.5">ZYNQ_DDR3_BA1</text>
<text x="21.1" y="77.1">ZYNQ_DDR3_BA0</text>
<text x="127.6" y="74.3">ZYNQ_DDR3_D8</text>
<text x="127.6" y="76.8">ZYNQ_DDR3_D7</text>
<text x="127.6" y="79.4">ZYNQ_DDR3_D6</text>
<text x="127.6" y="81.9">ZYNQ_DDR3_D5</text>
<text x="21.1" y="89.8">ZYNQ_DDR3_CAS</text>
<text x="21.1" y="84.7">ZYNQ_DDR3_RST</text>
<text x="21.1" y="87.2">ZYNQ_DDR3_RAS</text>
<text x="127.6" y="87">ZYNQ_DDR3_D3</text>
<text x="127.6" y="89.5">ZYNQ_DDR3_D2</text>
<text x="127.6" y="84.5">ZYNQ_DDR3_D4</text>
<text x="21.1" y="92.3">ZYNQ_DDR3_CS</text>
<text x="21.1" y="94.9">ZYNQ_DDR3_WE</text>
<text x="127.6" y="92.1">ZYNQ_DDR3_D1</text>
<text x="127.6" y="94.6">ZYNQ_DDR3_D0</text>
<text x="127.6" y="99.9">ZYNQ_DDR3_DM3</text>
<text x="21.1" y="102.5">ZYNQ_DDR3_CKE</text>
<text x="21.1" y="105">ZYNQ_DDR3_CKP</text>
<text x="21.1" y="107.6">ZYNQ_DDR3_CKN</text>
<text x="127.6" y="107.6">ZYNQ_DDR3_DM0</text>
<text x="127.6" y="105">ZYNQ_DDR3_DM1</text>
<text x="127.6" y="102.5">ZYNQ_DDR3_DM2</text>
<text x="21.1" y="115.2">ZYNQ_DDR3_ODT</text>
<text x="127.6" y="115.2">ZYNQ_DDR3_DQS_P3</text>
<text x="127.6" y="117.7">ZYNQ_DDR3_DQS_N3</text>
<text x="127.6" y="125.3">ZYNQ_DDR3_DQS_P1</text>
<text x="127.6" y="120.3">ZYNQ_DDR3_DQS_P2</text>
<text x="127.6" y="122.8">ZYNQ_DDR3_DQS_N2</text>
<text x="127.6" y="130.4">ZYNQ_DDR3_DQS_P0</text>
<text x="127.6" y="127.9">ZYNQ_DDR3_DQS_N1</text>
<text x="127.6" y="133">ZYNQ_DDR3_DQS_N0</text>
</g>
<g font-size="1.8">
<text x="254.3" y="193.9">Designed by: tz61@illinois.edu</text>
<text x="254.3" y="196.5">Reviewed by: Tongning Zhang</text>
<text x="254.3" y="199">Date: Monday, November 11, 2024</text>
<text x="254.3" y="201.6">Rev:</text>
<text x="259.1" y="201.6">v0.1</text>
<text x="254.3" y="204.1">Sheet:15of25</text>
<text x="254.3" y="209.1">Project:53.Z7_Bank502</text>
<text x="254.3" y="206.6">File: XC7S50Main</text>
</g>
</svg>
